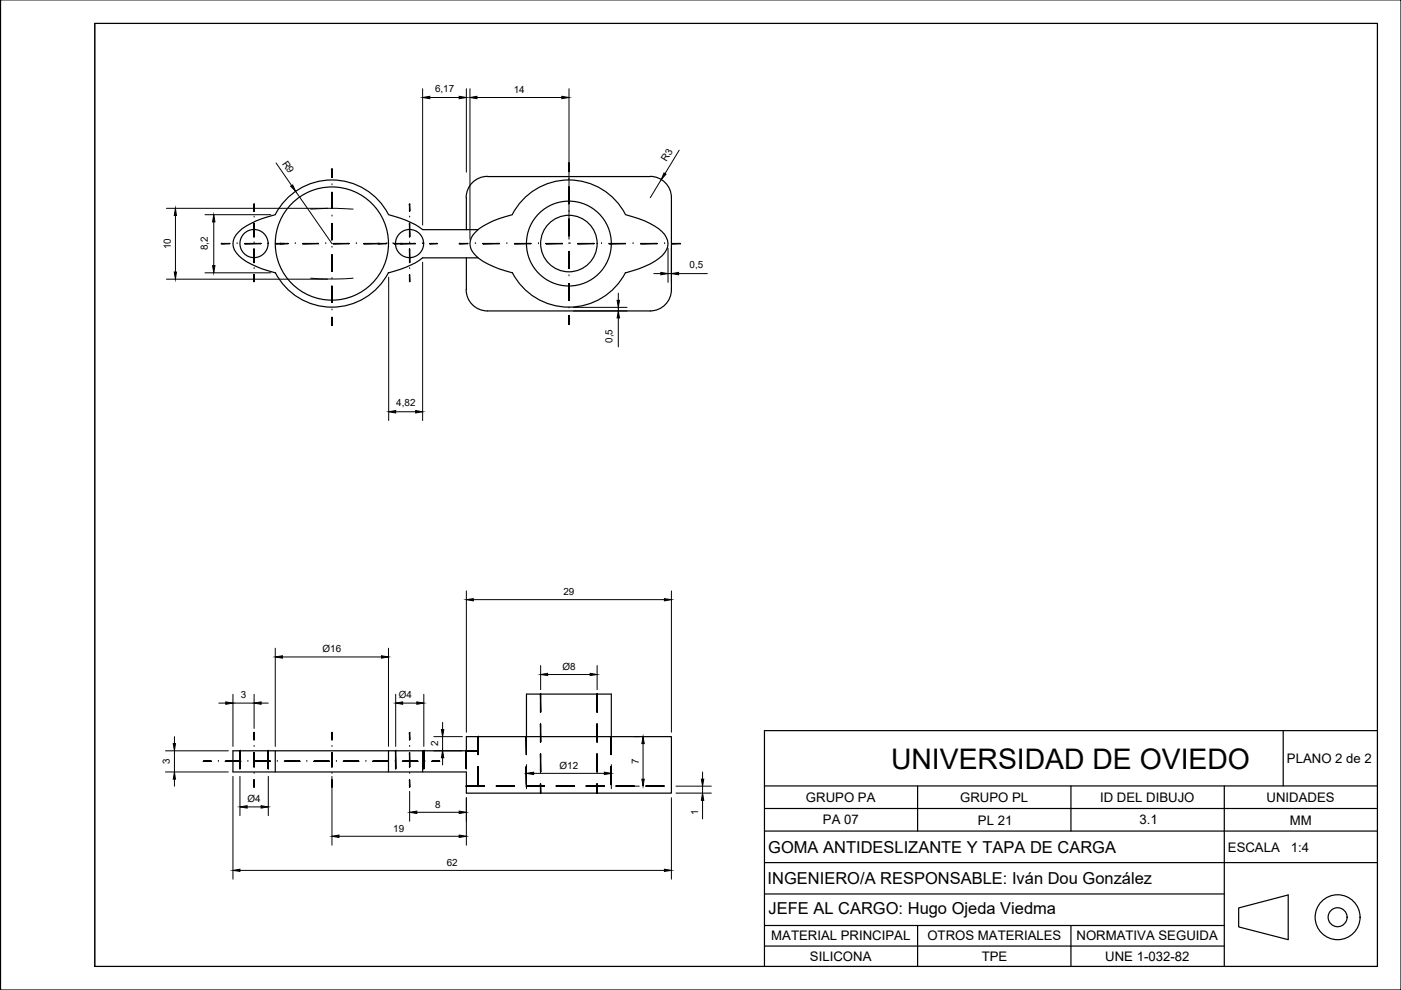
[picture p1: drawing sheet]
<svg xmlns="http://www.w3.org/2000/svg" width="297mm" height="210mm" viewBox="0 0 297 210" stroke-linecap="round" stroke-linejoin="round" font-family="sans-serif">
<!-- layer: 0 -->
<path d="M142.4 41.9v19.5" fill="none" stroke="#000" stroke-width=".25"/>
<!-- layer: 01_Contornos -->
<g fill="none" stroke="#000" stroke-width=".25">
<path d="M.1 0h296.9v209.9h-296.9zM20.1 5h271.9v199.9h-271.9zM103.3 37.4a4.5 4.5 0 0 0-4.5 4.5l.1 6.8M103.4 37.4h34.5M137.8 37.4a4.5 4.5 0 0 1 4.6 4.5M58.4 45.5a13.5 13.5 0 0 1 24 0M58.4 57.8a13.5 13.5 0 0 0 24 0M58.4 45.5a17.3 17.3 0 0 0-7.7 3.6 3.2 3.2 0 0 0 0 5.1 17 17 0 0 0 7.7 3.6M82.4 45.5l3.7 1.2a12 12 0 0 1 3.5 2h11.8M98.9 54.7l-.1 6.7a4.5 4.5 0 0 0 4.5 4.5h34.6a4.5 4.5 0 0 0 4.5-4.5M101.4 54.7h-11.8a18.9 18.9 0 0 1-7.2 3.1M108.6 45.5a13.5 13.5 0 0 1 24 0"/>
<path d="M108.6 57.8a13.5 13.5 0 0 0 24 0M108.6 45.5a17.3 17.3 0 0 0-7.7 3.6 3.2 3.2 0 0 0 0 5.1 17 17 0 0 0 7.7 3.6M132.7 45.5a15.7 15.7 0 0 1 8.2 4.2 3.1 3.1 0 0 1-.5 4.5 17 17 0 0 1-7.7 3.6M58.4 159.2v4.5M82.4 159.2v4.5M89.6 159.2v4.5M98.9 159.2v-3h43.5v12h-43.5v-4.5h-49.5v-4.5h49.6M111.6 156.2v-9h18v9M272.1 154.9v11.7M292 154.9h-129.9v50M162.1 176.2h129.9M162.1 166.6h129.9"/>
<path d="M162.1 171.4h129.9M194.5 166.6v9.6M227.1 166.6v9.6M259.6 166.6v38.3M162.1 182.9h129.9M162.1 189.5h97.5M162.1 196.2h97.5M194.5 196.2v8.7M227.1 196.2v8.7M262.6 192.5l10.5-2.7v9.4l-10.5-2.7zM162.1 200.6h97.5"/>
<circle cx="53.9" cy="51.6" r="2.98"/>
<circle cx="70.4" cy="51.6" r="12"/>
<circle cx="86.8" cy="51.6" r="2.98"/>
<circle cx="120.6" cy="51.6" r="9"/>
<circle cx="120.6" cy="51.6" r="6"/>
<circle cx="283.6" cy="194.5" r="4.8"/>
<circle cx="283.6" cy="194.5" r="2.01"/>
</g>
<!-- layer: 02_Ocultas -->
<g fill="#000" stroke="#000" stroke-width=".21">
<path d="M50.9 159.2v3.8zM50.8 159.2l.1 3.8zM50.8 159.2l.1 3.8zM50.8 159.2l.1 3.8z"/>
<path d="M56.9 159.2v3.8zM56.8 159.2l.1 3.8zM56.8 159.2l.1 3.8zM56.8 159.2l.1 3.8z"/>
<path d="M83.9 159.2v3.8zM83.8 159.2l.1 3.8zM83.8 159.2l.1 3.8zM83.8 159.2l.1 3.8z"/>
<path d="M89.9 159.2v3.8zM89.8 159.2l.1 3.8zM89.8 159.2l.1 3.8zM89.8 159.2l.1 3.8z"/>
<path d="M98.9 159.2v3.8zM98.8 159.2l.1 3.8zM98.8 159.2l.1 3.8zM98.8 159.2l.1 3.8z"/>
<path d="M98.9 159.1h2.5zM98.9 159.2l2.5-.1zM98.9 159.2l2.5-.1zM98.9 159.2h2.5z"/>
<path d="M101.4 156.2v3.8zM101.3 156.2l.1 3.8zM101.3 156.2l.1 3.8zM101.3 156.2l.1 3.8z"/>
<path d="M111.6 156.2v3.8zM111.6 156.2v3.8zM111.6 156.2v3.8zM111.6 156.2v3.8z"/>
<path d="M114.6 147.2v3.8zM114.6 147.2v3.8zM114.6 147.2v3.8zM114.6 147.2v3.8z"/>
<path d="M114.6 153.5v3.8zM114.6 153.5v3.8zM114.6 153.5v3.8zM114.6 153.5v3.8z"/>
<path d="M114.6 159.9v3.8zM114.6 159.9v3.8zM114.6 159.9v3.8zM114.6 159.9v3.8z"/>
<path d="M126.6 147.2v3.8zM126.6 147.2v3.8zM126.6 147.2v3.8zM126.6 147.2v3.8z"/>
<path d="M126.6 153.5v3.8zM126.6 153.5v3.8zM126.6 153.5v3.8zM126.6 153.5v3.8z"/>
<path d="M126.6 159.9v3.8zM126.6 159.9v3.8zM126.6 159.9v3.8zM126.6 159.9v3.8z"/>
<path d="M129.6 156.2v3.8zM129.6 156.2v3.8zM129.6 156.2v3.8zM129.6 156.2v3.8z"/>
<path d="M98.9 166.6h3.8zM98.9 166.7l3.8-.1zM98.9 166.7l3.8-.1zM98.9 166.7h3.8z"/>
<path d="M101.4 162.5v3.8zM101.3 162.5l.1 3.8zM101.3 162.5l.1 3.8zM101.3 162.5l.1 3.8z"/>
<path d="M105.2 166.6h3.8zM105.2 166.7l3.8-.1zM105.2 166.7l3.8-.1zM105.2 166.7h3.8z"/>
<path d="M111.6 166.6h3.8zM111.6 166.7l3.8-.1zM111.6 166.7l3.8-.1zM111.6 166.7h3.8z"/>
<path d="M111.6 162.5v3.8zM111.6 162.5v3.8zM111.6 162.5v3.8zM111.6 162.5v3.8z"/>
<path d="M114.6 166.2v2zM114.6 166.2v2zM114.6 166.2v2zM114.6 166.2v2z"/>
<path d="M117.9 166.6h3.8zM117.9 166.7l3.8-.1zM117.9 166.7l3.8-.1zM117.9 166.7h3.8z"/>
<path d="M124.3 166.6h3.8zM124.3 166.7l3.8-.1zM124.3 166.7l3.8-.1zM124.3 166.7h3.8z"/>
<path d="M126.6 166.2v2zM126.6 166.2v2zM126.6 166.2v2zM126.6 166.2v2z"/>
<path d="M129.6 162.5v3.8zM129.6 162.5v3.8zM129.6 162.5v3.8zM129.6 162.5v3.8z"/>
<path d="M130.6 166.6h3.8zM130.6 166.7l3.8-.1zM130.6 166.7l3.8-.1zM130.6 166.7h3.8z"/>
<path d="M137 166.6h3.8zM137 166.7l3.8-.1zM137 166.7l3.8-.1zM137 166.7h3.8z"/>
</g>
<g fill="none" stroke="#000" stroke-width=".21">
<path d="M50.8 159.2h.1M50.8 159.2l.1 3.8zM56.8 159.2h.1M56.8 159.2l.1 3.8zM83.8 159.2h.1M83.8 159.2l.1 3.8zM89.8 159.2h.1M89.8 159.2l.1 3.8zM98.8 159.2h.1M98.8 159.2l.1 3.8zM98.9 159.1v.1M98.9 159.1l2.5 .1z"/>
<path d="M101.3 156.2h.1M101.3 156.2l.1 3.8zM101.4 159.1v.1M111.6 156.2h.1M111.6 156.2v3.8zM114.6 147.2h.1M114.6 147.2v3.8zM114.6 153.5v3.8zM114.6 159.9v3.8zM126.6 147.2h.1M126.6 147.2v3.8zM126.6 153.5v3.8z"/>
<path d="M126.6 159.9v3.8zM129.6 156.2h.1M129.6 156.2v3.8zM98.9 166.6v.1M98.9 166.6l3.8 .1zM101.3 162.5l.1 3.8zM105.2 166.6l3.8 .1zM111.6 162.5v3.8zM111.6 166.6l3.8 .1zM114.6 166.2v2zM114.6 168.2h.1M117.9 166.6l3.8 .1z"/>
<path d="M124.3 166.6l3.8 .1zM126.6 166.2v2zM126.6 168.2h.1M129.6 162.5v3.8zM130.6 166.6l3.8 .1zM137 166.6l3.8 .1z"/>
</g>
<!-- layer: 04_Cotas -->
<g fill="none" stroke="#000" stroke-width=".21">
<path d="M20.1 5h271.9v199.9h-271.9zM89.6 18.8v28.9M98.9 18.8v17.7M99.6 18.8v31.9M120.6 18.8v31.9M58.5 34.6l3.3 4.7M91.1 20.7h6.3M101.1 20.7h18M140.2 38.1l-2.3 3.8M144 31.8l-3 5M35.3 44.2h34.2M35.3 59.2h34.2"/>
<path d="M37.2 45.7v12M43.5 45.5h13.9M43.5 57.8h13.9M45.3 47v9.3M62.7 40.6l7.7 11.1M65.9 59l3.6 .2 5.4-.2M65.9 44.3l3.6-.1 5.4 .1M82.4 58.8v30.4M89.6 55.6v33.6M138.6 58h1.5M141.6 52.6v7.3M141.6 58h.8"/>
<path d="M142.4 52.6v7.3M143.9 58h6.1M121.6 65.2h11.4M121.6 65.9h11.4M131.1 62.2v1.5M131.1 65.2v.7M131.1 67.4v6.1M83.9 87.3h4.2M58.4 137.4v20.9M59.9 139.3h21M82.4 137.4v20.9M98.9 125.3v30"/>
<path d="M100.4 127.1h40.5M142.4 125.3v30M35.1 159.2h13.3M37 156.2v1.5M37 159.2v4.5M46.4 149.1h1.5M49.4 147.2v11.1M49.4 149.1h4.5M53.9 147.2v7.2M55.4 149.1h1.5M83.9 147.2v11.1M85.4 149.1h3"/>
<path d="M89.9 147.2v11.1M92 159.2h5.9M92 156.2h6M93.8 153.2v1.5M93.8 156.2v3M114.6 141.1v5.1M116.1 143h9M126.6 141.1v5.1M134.5 156.2h1M136.3 157.7v7.5M35.1 163.7h13.3M37 165.2v1.5"/>
<path d="M49.4 164.6v21.8M50.9 164.6v8.3M52.4 171.1h3M56.9 164.6v8.3M70.4 164.6v14.6M71.9 177.3h25.5M86.9 167.8v6.3M88.4 172.2h9M93.8 160.7v1.5M98.9 169.1v10.1M111.6 162.1v5.1M113.1 164h15"/>
<path d="M129.6 162.1v5.1M134.5 166.7h1M142.4 169.1v17.3M143.3 166.7h7.5M143.3 168.2h7.5M149 163.7v1.5M149 166.7v1.5M149 169.7v3.9M50.9 184.5h90"/>
</g>
<g fill="#000" stroke="#000" stroke-width=".21">
<path d="M61.6 39.5l.4-.3 .7 1.4zM89.6 20.7l1.5-.3v.5zM97.4 20.4l1.5 .3-1.5 .2zM99.6 20.7l1.5-.3v.5zM119.1 20.4l1.5 .3-1.5 .2zM140.8 36.7l.4 .2-1 1.2zM37.2 44.2l.2 1.5h-.5zM36.9 57.7h.5l-.2 1.5zM45.3 45.5l.3 1.5h-.5zM45.1 56.3h.5l-.3 1.5zM140.1 57.8l1.5 .2-1.5 .3zM142.4 58l1.5-.2v.5z"/>
<path d="M130.8 63.7h.5l-.2 1.5zM131.1 65.9l.2 1.5h-.5zM82.4 87.3l1.5-.2v.5zM88.1 87.1l1.5 .2-1.5 .3zM58.4 139.3l1.5-.3v.5zM80.9 139l1.5 .3-1.5 .2zM98.9 127.1l1.5-.2v.5zM140.9 126.9l1.5 .2-1.5 .3zM36.7 157.7h.5l-.2 1.5zM47.9 148.8l1.5 .3-1.5 .2zM53.9 149.1l1.5-.3v.5zM83.9 149.1l1.5-.3v.5z"/>
<path d="M88.4 148.8l1.5 .3-1.5 .2zM93.6 154.7h.5l-.3 1.5zM114.6 143l1.5-.2v.4zM125.1 142.8l1.5 .2-1.5 .2zM136.3 156.2l.3 1.5h-.5zM37 163.7l.2 1.5h-.5zM50.9 171.1l1.5-.3v.5zM55.4 170.8l1.5 .3-1.5 .2zM70.4 177.3l1.5-.2v.5zM86.9 172.2l1.5-.2v.5zM93.8 159.2l.3 1.5h-.5zM97.4 172l1.5 .2-1.5 .3z"/>
<path d="M97.4 177.1l1.5 .2-1.5 .3zM111.6 164l1.5-.3v.5zM128.1 163.7l1.5 .3-1.5 .2zM136.1 165.2h.5l-.3 1.5zM148.7 165.2h.5l-.2 1.5zM149 168.2l.2 1.5h-.5zM49.4 184.5l1.5-.2v.5zM140.9 184.3l1.5 .2-1.5 .3z"/>
</g>
<!-- layer: 03_Ejes -->
<g fill="#000" stroke="#000" stroke-width=".21">
<path d="M70.3 35.9l.1 1.7zM70.3 35.9l.1 1.7zM70.3 35.9l.1 1.7zM70.4 35.9v1.7z"/>
<path d="M120.6 34.6v1.8zM120.6 34.6v1.8zM120.6 34.6v1.8zM120.6 34.6v1.8z"/>
<path d="M47 51.7h1.7zM47 51.7l1.7-.1zM47 51.7l1.7-.1zM47 51.6h1.7z"/>
<path d="M53.8 58.3l.1 1.4zM53.8 58.3l.1 1.4zM53.8 58.3l.1 1.4zM53.9 58.3v1.4z"/>
<path d="M53.8 52.8l.1 2.9zM53.8 52.8l.1 2.9zM53.8 52.8l.1 2.9zM53.9 52.8v2.9z"/>
<path d="M53.8 47.3l.1 2.9zM53.8 47.3l.1 2.9zM53.8 47.3l.1 2.9zM53.9 47.3v2.9z"/>
<path d="M53.8 43.3l.1 1.5zM53.8 43.3l.1 1.5zM53.8 43.3l.1 1.5zM53.9 43.3v1.5z"/>
<path d="M51.9 51.7h3.4zM51.9 51.7l3.4-.1zM51.9 51.7l3.4-.1zM51.9 51.6h3.4z"/>
<path d="M58.5 51.7h1.7zM58.5 51.7l1.7-.1zM58.5 51.7l1.7-.1zM58.5 51.6h1.7z"/>
<path d="M59.4 51.7h1.7zM59.4 51.7l1.7-.1zM59.4 51.7l1.7-.1zM59.4 51.6h1.7z"/>
<path d="M64.2 51.7h3.3zM64.2 51.7l3.3-.1zM64.2 51.7l3.3-.1zM64.2 51.6h3.3z"/>
<path d="M70.3 54l.1 3.5zM70.3 54l.1 3.5zM70.3 54l.1 3.5zM70.4 54v3.5z"/>
<path d="M70.3 47.4l.1 3.5zM70.3 47.4l.1 3.5zM70.3 47.4l.1 3.5zM70.4 47.4v3.5z"/>
<path d="M70.3 40.8l.1 3.4zM70.3 40.8l.1 3.4zM70.3 40.8l.1 3.4zM70.4 40.8v3.4z"/>
<path d="M70.6 51.7h3.4zM70.6 51.7l3.4-.1zM70.6 51.7l3.4-.1zM70.6 51.6h3.4z"/>
<path d="M77.1 51.7h3.4zM77.1 51.7l3.4-.1zM77.1 51.7l3.4-.1zM77.1 51.6h3.4z"/>
<path d="M80.2 51.7h1.7zM80.2 51.7l1.7-.1zM80.2 51.7l1.7-.1zM80.2 51.6h1.7z"/>
<path d="M83.6 51.7h1.6zM83.6 51.7l1.6-.1zM83.6 51.7l1.6-.1zM83.6 51.6h1.6z"/>
<path d="M86.9 43.3v1.5zM86.8 43.3l.1 1.5zM86.8 43.3l.1 1.5zM86.8 43.3l.1 1.5z"/>
<path d="M86.9 47.3v2.9zM86.8 47.3l.1 2.9zM86.8 47.3l.1 2.9zM86.8 47.3l.1 2.9z"/>
<path d="M86.9 52.8v2.9zM86.8 52.8l.1 2.9zM86.8 52.8l.1 2.9zM86.8 52.8l.1 2.9z"/>
<path d="M86.9 58.3v1.4zM86.8 58.3l.1 1.4zM86.8 58.3l.1 1.4zM86.8 58.3l.1 1.4z"/>
<path d="M84.9 51.7h3.2zM84.9 51.7l3.2-.1zM84.9 51.7l3.2-.1zM84.9 51.6h3.2z"/>
<path d="M91.1 51.7h1.6zM91.1 51.7l1.6-.1zM91.1 51.7l1.6-.1zM91.1 51.6h1.6z"/>
<path d="M97.4 51.7h1.8zM97.4 51.7l1.8-.1zM97.4 51.7l1.8-.1zM97.4 51.6h1.8z"/>
<path d="M102.4 51.7h3.5zM102.4 51.7l3.5-.1zM102.4 51.7l3.5-.1zM102.4 51.6h3.5z"/>
<path d="M109.1 51.7h3.5zM109.1 51.7l3.5-.1zM109.1 51.7l3.5-.1zM109.1 51.6h3.5z"/>
<path d="M115.8 51.7h3.4zM115.8 51.7l3.4-.1zM115.8 51.7l3.4-.1zM115.8 51.6h3.4z"/>
<path d="M120.6 53.3v3.6zM120.6 53.3v3.6zM120.6 53.3v3.6zM120.6 53.3v3.6z"/>
<path d="M120.6 46.5v3.5zM120.6 46.5v3.5zM120.6 46.5v3.5zM120.6 46.5v3.5z"/>
<path d="M120.6 39.6v3.6zM120.6 39.6v3.6zM120.6 39.6v3.6zM120.6 39.6v3.6z"/>
<path d="M122.5 51.7h3.4zM122.5 51.7l3.4-.1zM122.5 51.7l3.4-.1zM122.5 51.6h3.4z"/>
<path d="M129.1 51.7h3.5zM129.1 51.7l3.5-.1zM129.1 51.7l3.5-.1zM129.1 51.6h3.5z"/>
<path d="M135.8 51.7h3.5zM135.8 51.7l3.5-.1zM135.8 51.7l3.5-.1zM135.8 51.6h3.5z"/>
<path d="M142.5 51.7h1.8zM142.5 51.7l1.8-.1zM142.5 51.7l1.8-.1zM142.5 51.6h1.8z"/>
<path d="M70.3 67.3l.1 1.7zM70.3 67.3l.1 1.7zM70.3 67.3l.1 1.7zM70.4 67.3v1.7z"/>
<path d="M70.3 60.7l.1 3.4zM70.3 60.7l.1 3.4zM70.3 60.7l.1 3.4zM70.4 60.7v3.4z"/>
<path d="M120.6 66.9v1.8zM120.6 66.9v1.8zM120.6 66.9v1.8zM120.6 66.9v1.8z"/>
<path d="M120.6 60.1v3.6zM120.6 60.1v3.6zM120.6 60.1v3.6zM120.6 60.1v3.6z"/>
<path d="M53.9 155.4v1.5zM53.8 155.4l.1 1.5zM53.8 155.4l.1 1.5zM53.8 155.4l.1 1.5z"/>
<path d="M53.9 159.6v3zM53.8 159.6l.1 3zM53.8 159.6l.1 3zM53.8 159.6l.1 3z"/>
<path d="M70.4 155.4v1.5zM70.3 155.4l.1 1.5zM70.3 155.4l.1 1.5zM70.3 155.4l.1 1.5z"/>
<path d="M70.4 159.6v3zM70.3 159.6l.1 3zM70.3 159.6l.1 3zM70.3 159.6l.1 3z"/>
<path d="M86.9 155.4v1.5zM86.8 155.4l.1 1.5zM86.8 155.4l.1 1.5zM86.8 155.4l.1 1.5z"/>
<path d="M86.9 159.6v3zM86.8 159.6l.1 3zM86.8 159.6l.1 3zM86.8 159.6l.1 3z"/>
<path d="M43.2 161.4h1.6zM43.2 161.4h1.6zM43.2 161.4h1.6zM43.2 161.4h1.6z"/>
<path d="M47.8 161.4h3.2zM47.8 161.4h3.2zM47.8 161.4h3.2zM47.8 161.4h3.2z"/>
<path d="M53.9 165.4v1.4zM53.8 165.4l.1 1.4zM53.8 165.4l.1 1.4zM53.8 165.4l.1 1.4z"/>
<path d="M54 161.4h3.3zM54 161.4h3.3zM54 161.4h3.3zM54 161.4h3.3z"/>
<path d="M60.3 161.4h3.3zM60.3 161.4h3.3zM60.3 161.4h3.3zM60.3 161.4h3.3z"/>
<path d="M66.6 161.4h3.2zM66.6 161.4h3.2zM66.6 161.4h3.2zM66.6 161.4h3.2z"/>
<path d="M70.4 165.4v1.4zM70.3 165.4l.1 1.4zM70.3 165.4l.1 1.4zM70.3 165.4l.1 1.4z"/>
<path d="M72.8 161.4h3.3zM72.8 161.4h3.3zM72.8 161.4h3.3zM72.8 161.4h3.3z"/>
<path d="M79.1 161.4h3.2zM79.1 161.4h3.2zM79.1 161.4h3.2zM79.1 161.4h3.2z"/>
<path d="M85.3 161.4h3.3zM85.3 161.4h3.3zM85.3 161.4h3.3zM85.3 161.4h3.3z"/>
<path d="M86.9 165.4v1.4zM86.8 165.4l.1 1.4zM86.8 165.4l.1 1.4zM86.8 165.4l.1 1.4z"/>
<path d="M91.6 161.4h1.6zM91.6 161.4h1.6zM91.6 161.4h1.6zM91.6 161.4h1.6z"/>
</g>
<g fill="none" stroke="#000" stroke-width=".21">
<path d="M70.3 35.9l.1 1.7zM70.3 35.9h.1M70.4 39.2h.1M120.6 39.6v3.6zM120.6 34.6v1.8zM120.6 34.6h.1M120.6 38h.1M47 51.6l1.7 .1zM47 51.6v.1M50.3 51.7h.1M51.9 51.6l3.4 .1zM53.8 59.7h.1"/>
<path d="M53.8 58.3l.1 1.4zM53.8 52.8l.1 2.9zM53.8 47.3l.1 2.9zM53.8 43.3l.1 1.5zM53.8 43.3h.1M53.9 57h.1M53.9 51.5h.1M53.9 46h.1M56.9 51.7h.1M58.5 51.6l1.7 .1zM59.4 51.6l1.7 .1zM59.4 51.6v.1"/>
<path d="M60.2 51.6v.1M62.6 51.7h.1M64.2 51.6l3.3 .1zM69.1 51.7h.1M70.3 54l.1 3.5zM70.3 47.4l.1 3.5zM70.3 40.8l.1 3.4zM70.4 59.1h.1M70.4 52.4h.1M70.4 45.8h.1M70.6 51.6l3.4 .1zM75.6 51.7h.1"/>
<path d="M77.1 51.6l3.4 .1zM80.2 51.6l1.7 .1zM80.2 51.6v.1M82 51.7h.1M83.3 51.7h.1M83.6 51.6l1.6 .1zM84.9 51.6l3.2 .1zM85.2 51.6v.1M86.8 43.3h.1M86.8 43.3l.1 1.5zM86.8 47.3l.1 2.9zM86.8 52.8l.1 2.9z"/>
<path d="M86.8 58.3l.1 1.4zM86.8 59.7h.1M86.9 46h.1M86.9 51.5h.1M86.9 57h.1M89.6 51.7h.1M91.1 51.6l1.6 .1zM92.7 51.6v.1M97.4 51.6l1.8 .1zM97.4 51.6v.1M100.8 51.7h.1M102.4 51.6l3.5 .1z"/>
<path d="M107.5 51.7h.1M109.1 51.6l3.5 .1zM114.2 51.7h.1M115.8 51.6l3.4 .1zM120.6 53.3v3.6zM120.6 46.5v3.5zM120.6 58.5h.1M120.6 51.7h.1M120.6 44.8h.1M120.8 51.7h.1M122.5 51.6l3.4 .1zM127.5 51.7h.1"/>
<path d="M129.1 51.6l3.5 .1zM134.2 51.7h.1M135.8 51.6l3.5 .1zM140.9 51.7h.1M142.5 51.6l1.8 .1zM144.3 51.6v.1M70.3 69h.1M70.3 67.3l.1 1.7zM70.3 60.7l.1 3.4zM70.4 65.7h.1M120.6 68.7h.1M120.6 66.9v1.8z"/>
<path d="M120.6 60.1v3.6zM120.6 65.3h.1M53.8 155.4h.1M53.8 155.4l.1 1.5zM53.8 159.6l.1 3zM53.9 158.3h.1M70.3 155.4h.1M70.3 155.4l.1 1.5zM70.3 159.6l.1 3zM70.4 158.3h.1M86.8 155.4h.1M86.8 155.4l.1 1.5z"/>
<path d="M86.8 159.6l.1 3zM86.9 158.3h.1M43.2 161.4h.1M43.2 161.4h1.6zM46.3 161.4h.1M47.8 161.4h3.2zM52.6 161.4h.1M53.8 165.4l.1 1.4zM53.8 166.8h.1M53.9 164h.1M54 161.4h3.3zM58.8 161.4h.1"/>
<path d="M60.3 161.4h3.3zM65.1 161.4h.1M66.6 161.4h3.2zM70.3 165.4l.1 1.4zM70.3 166.8h.1M70.4 164h.1M71.3 161.4h.1M72.8 161.4h3.3zM77.6 161.4h.1M79.1 161.4h3.2zM83.8 161.4h.1M85.3 161.4h3.3z"/>
<path d="M86.8 165.4l.1 1.4zM86.8 166.8h.1M86.9 164h.1M90.1 161.4h.1M91.6 161.4h1.6zM93.2 161.4h.1"/>
</g>
<text font-size="6" x="188.9" y="163">UNIVERSIDAD DE OVIEDO</text>
<g font-size="3.5">
<text x="162.9" y="180.8">GOMA ANTIDESLIZANTE Y TAPA DE CARGA</text>
<text x="162.8" y="187.4">INGENIERO/A RESPONSABLE: Iván Dou González</text>
<text x="163" y="193.8">JEFE AL CARGO: Hugo Ojeda Viedma</text>
</g>
<g font-size="2.8">
<text x="272.9" y="161.8">PLANO 2 de 2</text>
<text x="170.9" y="170.1">GRUPO PA</text>
<text x="203.6" y="170.1">GRUPO PL</text>
<text x="233.2" y="170.1">ID DEL DIBUJO</text>
<text x="268.5" y="170.1">UNIDADES</text>
<text x="174.5" y="174.8">PA 07</text>
<text x="207.3" y="174.9">PL 21</text>
<text x="241.6" y="174.8">3.1</text>
<text x="273.5" y="174.9">MM</text>
<text x="260.3" y="180.6">ESCALA</text>
<text x="273.7" y="180.6">1:4</text>
<text x="163.5" y="199.4">MATERIAL PRINCIPAL</text>
<text x="171.7" y="203.8">SILICONA</text>
<text x="196.6" y="199.4">OTROS MATERIALES</text>
<text x="208.1" y="203.8">TPE</text>
<text x="228.2" y="199.4">NORMATIVA SEGUIDA</text>
<text x="234.3" y="203.7">UNE 1-032-82</text>
</g>
<g font-size="2.1">
<text x="92.2" y="19.4">6,17</text>
<text x="108.9" y="19.7">14</text>
<text x="59.8" y="34.7" transform="rotate(55 59.8 34.7)">R9</text>
<text x="141.3" y="34.3" transform="rotate(-59 141.3 34.3)">R3</text>
<text x="36.2" y="52.9" transform="rotate(-90 36.2 52.9)">10</text>
<text x="44.1" y="53.1" transform="rotate(-90 44.1 53.1)">8,2</text>
<text x="146.2" y="56.8">0,5</text>
<text x="129.9" y="72.7" transform="rotate(-90 129.9 72.7)">0,5</text>
<text x="84" y="86">4,82</text>
<text x="119.5" y="126.2">29</text>
<text x="68.4" y="138.3">Ø16</text>
<text x="119.2" y="142">Ø8</text>
<text x="51" y="148.1">3</text>
<text x="84.6" y="148.1">Ø4</text>
<text x="92.9" y="158.3" transform="rotate(-90 92.9 158.3)">2</text>
<text x="36" y="162" transform="rotate(-90 36 162)">3</text>
<text x="118.6" y="163">Ø12</text>
<text x="135.4" y="162" transform="rotate(-90 135.4 162)">7</text>
<text x="52.5" y="170.1">Ø4</text>
<text x="92.3" y="171.3">8</text>
<text x="148" y="172.9" transform="rotate(-90 148 172.9)">1</text>
<text x="83.4" y="176.4">19</text>
<text x="94.7" y="183.6">62</text>
</g>
</svg>
